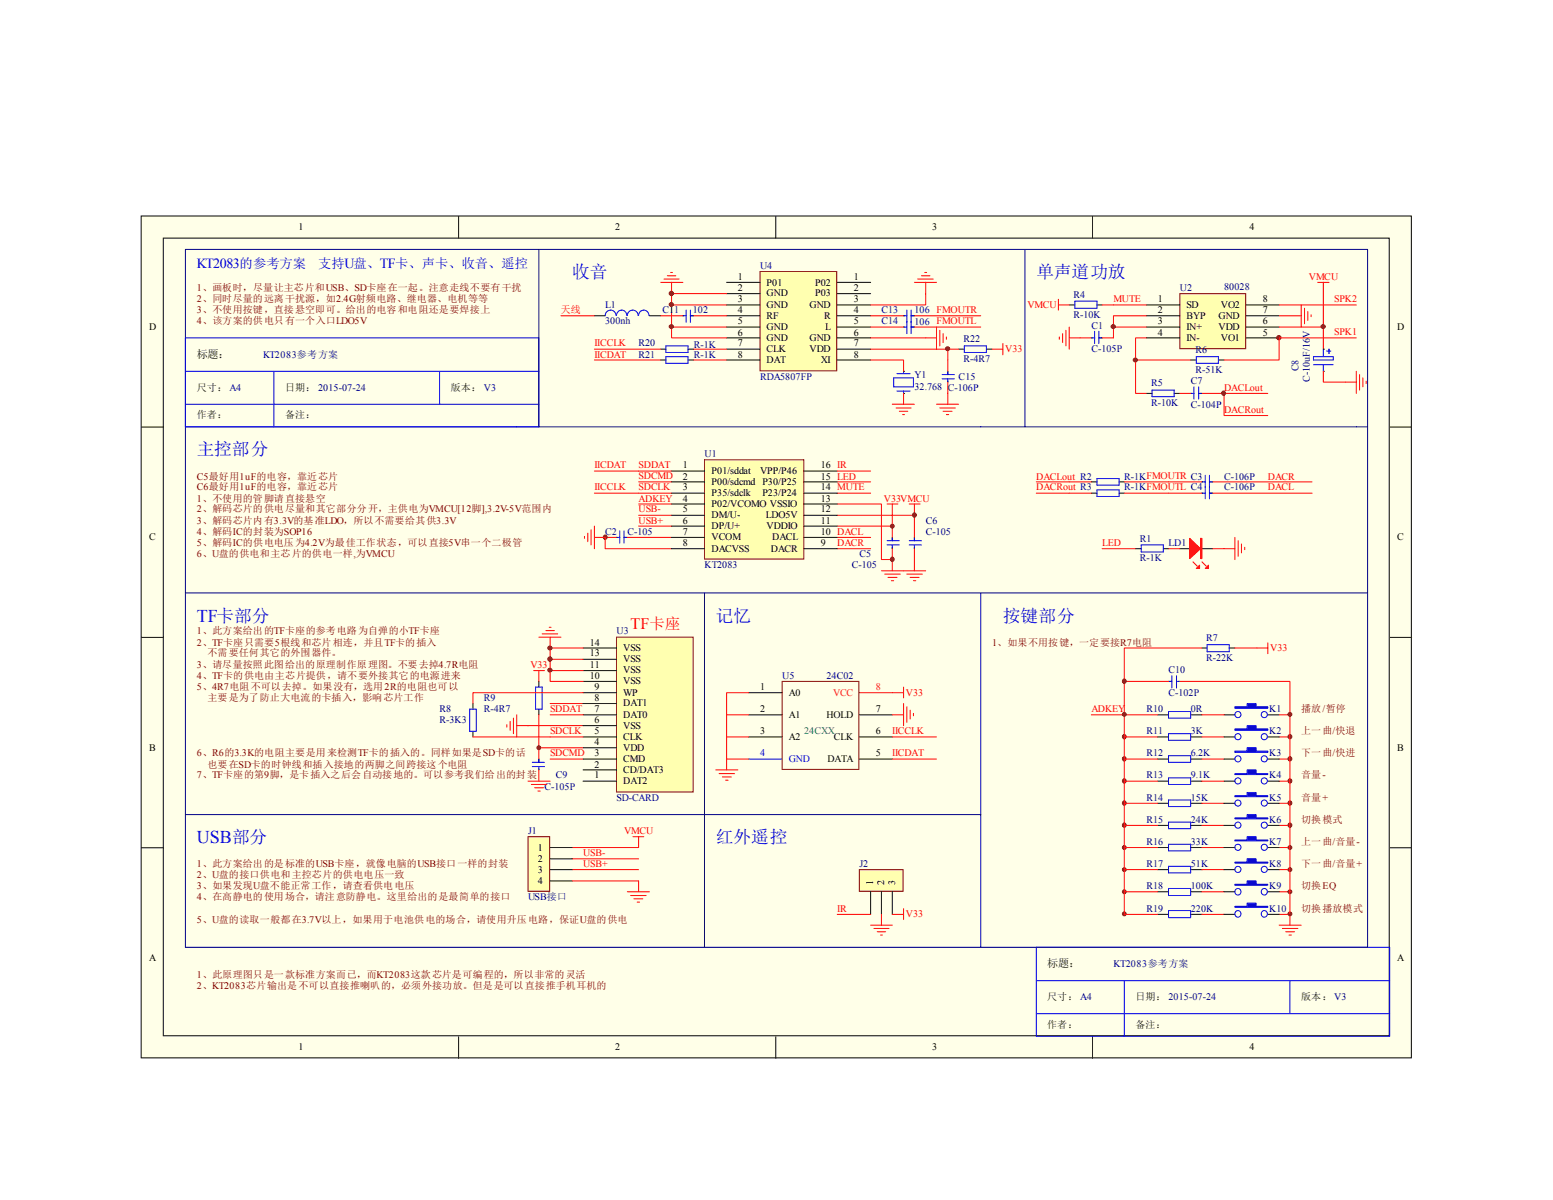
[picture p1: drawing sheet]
<svg xmlns="http://www.w3.org/2000/svg" width="279mm" height="216mm" viewBox="0 0 279 216" stroke-linecap="round" stroke-linejoin="round" font-family="sans-serif">
<path d="M25.4 38.9h228.5v151.4h-228.5z" fill="#ffffe8"/>
<g fill="none" stroke="#000" stroke-width=".18">
<path d="M25.4 38.9h228.5v151.4h-228.5zM82.5 38.9v4M139.6 38.9v4M196.6 38.9v4M29.4 42.8h220.5v143.6h-220.5zM25.4 76.8h4M250.1 76.8h3.9M196.3 86.7h1.1M196.3 88.7h1.1M201.3 86.7h1M201.3 88.7h1M216.2 86.7h.2"/>
<path d="M216.2 88.7h.2M217.6 86.7h.6M217.6 88.7h.6M25.4 114.7h4M250.1 114.7h3.9M25.4 152.5h4M250.1 152.5h3.9M82.5 186.5v4M139.6 186.5v4M196.6 186.5v4"/>
</g>
<g fill="none" stroke="#00f" stroke-width=".18">
<path d="M197.4 86.1h3.9v1.2h-3.9zM197.4 88.1h3.9v1.2h-3.9zM216.2 86.7h.6M216.2 88.7h.6M216.8 85.5v4.2M217.6 85.5v4.2M217.6 86.7h.6M217.6 88.7h.6M186.4 170.4h63.6v16h-63.6zM186.4 176.4h63.6M202.3 176.4v10M232.1 176.4v6"/>
<path d="M186.4 182.4h63.6"/>
</g>
<path d="M186.4 86.7h9.9M186.4 88.7h9.9M202.3 86.7h7.9M202.3 88.7h7.9M218.2 86.7h17.9M218.2 88.7h17.9" fill="none" stroke="#f00" stroke-width=".18"/>
<path d="M212.3 52.9h11.8v9.8h-11.8z" fill="#ffffb0"/>
<path d="M212.3 52.8h11.8v9.9h-11.8z" fill="none" stroke="#800000" stroke-width=".18"/>
<g fill="none" stroke="#000" stroke-width=".18">
<path d="M192.4 54.9h1M197.4 54.9h.9M206.2 54.9h6.1M206.2 56.8h6.1M206.2 58.8h6.1M224.2 54.9h5.9M224.2 56.8h5.9M224.2 58.8h5.9M196.3 60.8h.2M197.7 60.8h.6M206.2 60.8h6.1M206.2 70.8h1.1"/>
<path d="M211.2 70.8h1.1M214.2 70.8h.3M214.2 64.8h1M215.6 70.8h.6M219.2 64.8h1M224.2 60.8h5.9M238.1 62.8h.1M238.1 66.8h.1M216.2 116.6h1M221.1 116.6h1.1M208.3 128.6h1.9M208.3 132.6h1.9"/>
<path d="M208.3 136.6h1.9M210.2 122.6h.6M212 122.6h.3M214.2 128.6h2M214.2 132.6h2M214.2 136.6h2M220.2 128.6h2M220.2 132.6h2M220.2 136.6h2M228.1 128.6h2M228.1 132.6h2M228.1 136.6h2"/>
<path d="M208.3 140.5h1.9M208.3 144.5h1.9M208.3 148.5h1.9M208.3 152.5h1.9M208.3 156.5h1.9M214.2 140.5h2M214.2 144.5h2M214.2 148.5h2M214.2 152.5h2M214.2 156.5h2M220.2 140.5h2M220.2 144.5h2"/>
<path d="M220.2 148.5h2M220.2 152.5h2M220.2 156.5h2M228.1 140.5h2M228.1 144.5h2M228.1 148.5h2M228.1 152.5h2M228.1 156.5h2M208.3 160.4h1.9M208.3 164.5h1.9M214.2 160.4h2M214.2 164.5h2"/>
<path d="M220.2 160.4h2M220.2 164.5h2M228.1 160.4h2M228.1 164.5h2"/>
</g>
<g fill="none" stroke="#f00" stroke-width=".18">
<path d="M190.4 54.9h2M190.4 53.8v2M191.8 59.4v2.8M192.4 58.8v4M198.3 54.9h7.9M200.3 58.8h5.9M206.2 56.8h-5.9v4h-2M230.1 58.8h8M230.1 54.9h13.9M230.1 56.8h4M234.1 54.9v3.9M234.7 55.5v2.8"/>
<path d="M235.3 56v1.7M235.9 56.6v.4M237.1 50.8h2M238.1 50.8v12M190.6 60.6v.4M191.2 60v1.6M192.4 60.8h3.9M204.3 64.8v6h1.9M204.3 64.8h9.9M206.2 60.8h-1.9v4M212.3 70.8h1.9M216.2 70.8h11.9"/>
<path d="M220.2 70.8v4h7.9M238.1 66.8v1.9h5.9M244 60.8h-13.9v4h-9.9M244 66.8v4M244.6 67.4v2.8M245.2 68v1.6M245.8 68.6v.4M210.2 86.7h6M210.2 88.7h6M216.2 116.6h-13.9v47.9h6M222.2 116.6h5.9M228.1 115.7v1.9"/>
<path d="M196.3 128.6h12M202.3 132.6h6M202.3 136.6h6M202.3 122.6h7.9M212.3 122.6h19.8v6M216.2 132.6h4M216.2 136.6h4M216.2 128.6h4M230.1 128.6h2v31.8M230.1 132.6h2M230.1 136.6h2M103 152.5h9.9"/>
<path d="M103 156.5h11.9M103 154.5h11.9M113.9 150.5h1.9M114.9 150.5v2M114.9 158.5v1.9M202.3 140.5h6M202.3 144.5h6M202.3 148.5h6M202.3 152.5h6M202.3 156.5h6M216.2 140.5h4M216.2 144.5h4"/>
<path d="M216.2 148.5h4M216.2 152.5h4M216.2 156.5h4M230.1 140.5h2M230.1 144.5h2M230.1 148.5h2M230.1 152.5h2M230.1 156.5h2M112.9 160.4h3.9M113.5 161.1h2.7M114 161.7h1.7M114.6 162.3h.5"/>
<path d="M202.3 160.4h6M216.2 160.4h4M216.2 164.5h4M230.1 166.5h4M230.1 160.4h2M230.1 164.5h2M230.7 167h2.8M231.3 167.6h1.6M231.9 168.2h.4M232.1 160.4v6.1"/>
</g>
<g fill="none" stroke="#00f" stroke-width=".18">
<path d="M193.4 54.2h4v1.3h-4zM196.9 59.6v2.2M197.7 59.6v2.2M196.3 60.8h.6M197.7 60.8h.6M207.3 70.2h3.9v1.2h-3.9zM214.2 70.8h.6M214.8 69.6v2.2M215.2 64.2h4v1.2h-4zM215.6 69.6v2.2M215.6 70.8h.6M236.3 64.2h3.6v.6h-3.6z"/>
<path d="M236.3 65.6h3.6M238.1 62.8v1.4M238.1 65.6v1.2M238.7 63.2h.7M239.1 62.8v.8M217.2 116h3.9v1.3h-3.9zM210.2 122.6h.6M210.2 128h4v1.2h-4zM210.2 132h4v1.2h-4zM210.2 136h4v1.2h-4zM210.2 140h4v1.1h-4zM210.8 121.6v2.2"/>
<path d="M211.7 121.6v2.2M211.7 122.6h.6M210.2 143.9h4v1.2h-4zM210.2 147.9h4v1.2h-4zM210.2 151.9h4v1.2h-4zM210.2 155.9h4v1.2h-4zM210.2 159.9h4v1.2h-4zM210.2 163.8h4v1.3h-4z"/>
<circle cx="222.7" cy="136.5" r=".55"/>
<circle cx="222.7" cy="128.6" r=".55"/>
<circle cx="222.7" cy="132.5" r=".55"/>
<circle cx="227.5" cy="136.5" r=".55"/>
<circle cx="227.5" cy="132.5" r=".55"/>
<circle cx="227.5" cy="128.6" r=".55"/>
<circle cx="222.7" cy="156.4" r=".55"/>
<circle cx="222.7" cy="140.5" r=".55"/>
<circle cx="222.7" cy="152.4" r=".55"/>
<circle cx="222.7" cy="144.5" r=".55"/>
<circle cx="222.7" cy="148.5" r=".55"/>
<circle cx="227.5" cy="144.5" r=".55"/>
<circle cx="227.5" cy="148.5" r=".55"/>
<circle cx="227.5" cy="156.4" r=".55"/>
<circle cx="227.5" cy="152.4" r=".55"/>
<circle cx="227.5" cy="140.5" r=".55"/>
<circle cx="222.7" cy="164.4" r=".57"/>
<circle cx="222.7" cy="160.4" r=".57"/>
<circle cx="227.4" cy="160.4" r=".57"/>
<circle cx="227.4" cy="164.4" r=".57"/>
</g>
<g fill="#800000" stroke="#800000" stroke-width=".18">
<circle cx="230.1" cy="60.7" r=".38"/>
<circle cx="220.1" cy="70.7" r=".36"/>
<circle cx="202.2" cy="132.5" r=".36"/>
<circle cx="202.2" cy="136.5" r=".36"/>
<circle cx="202.2" cy="140.5" r=".36"/>
<circle cx="202.2" cy="144.5" r=".36"/>
<circle cx="202.2" cy="148.5" r=".36"/>
<circle cx="202.3" cy="152.5" r=".34"/>
<circle cx="202.3" cy="156.5" r=".34"/>
<circle cx="202.3" cy="160.4" r=".34"/>
<circle cx="232" cy="132.5" r=".36"/>
<circle cx="232" cy="136.5" r=".36"/>
<circle cx="232" cy="140.5" r=".36"/>
<circle cx="232" cy="144.5" r=".36"/>
<circle cx="232" cy="148.5" r=".36"/>
<circle cx="232.1" cy="152.5" r=".34"/>
<circle cx="232.1" cy="156.5" r=".34"/>
<circle cx="232.1" cy="160.4" r=".34"/>
<circle cx="202.3" cy="164.4" r=".34"/>
<circle cx="232.1" cy="164.4" r=".34"/>
</g>
<g fill="#00f" stroke="#00f" stroke-width=".18">
<path d="M222.2 127.2h2.2v-.6h1.6v.6h2.1v.2h-5.9z" fill-rule="evenodd"/>
<path d="M222.2 131.1h2.2v-.5h1.6v.5h2.1v.3h-5.9z" fill-rule="evenodd"/>
<path d="M222.2 135.1h2.2v-.6h1.6v.6h2.1v.3h-5.9z" fill-rule="evenodd"/>
<path d="M222.2 139.2h2.2v-.7h1.6v.7h2.1v.2h-5.9z" fill-rule="evenodd"/>
<path d="M222.2 143.2h2.2v-.6h1.6v.6h2.1v.1h-5.9z" fill-rule="evenodd"/>
<path d="M222.2 147.2h2.2v-.6h1.6v.6h2.1v.1h-5.9z" fill-rule="evenodd"/>
<path d="M222.2 151.1h2.2v-.6h1.6v.6h2.1v.2h-5.9z" fill-rule="evenodd"/>
<path d="M222.2 155.1h2.2v-.6h1.6v.6h2.1v.2h-5.9z" fill-rule="evenodd"/>
<path d="M222.2 159.1h2.2v-.6h1.6v.6h2.1v.2h-5.9z" fill-rule="evenodd"/>
<path d="M222.2 163.1h2.2v-.6h1.6v.6h2.1v.1h-5.9z" fill-rule="evenodd"/>
</g>
<path d="M95.1 150.6h3.8v9.8h-3.8z" fill="#ffffb0"/>
<path d="M95 150.5h3.9v9.9h-3.9z" fill="none" stroke="#800000" stroke-width=".18"/>
<path d="M96.9 122.6v1M96.9 127.6v1M99 152.5h4M99 154.5h4M99 156.5h4M99 158.5h4" fill="none" stroke="#000" stroke-width=".18"/>
<g fill="none" stroke="#f00" stroke-width=".18">
<path d="M91.2 130.4v.4M91.8 129.8v1.6M92.4 129.2v2.8M93 130.6h2M93 128.6v4M96 120.6h2M96.9 120.6v2M96.9 134.5h8M99 136.6h5.9M99 130.6h5.9M99 126.6h5.9M103 158.5h11.9"/>
<path d="M112.9 152.5h2"/>
</g>
<path d="M96.4 123.6h1.1v4h-1.1z" fill="none" stroke="#00f" stroke-width=".18"/>
<path d="M111 114.7h13.7v27.8h-13.7z" fill="#ffffb0"/>
<path d="M110.9 114.6h13.8v27.9h-13.8z" fill="none" stroke="#800000" stroke-width=".18"/>
<g fill="none" stroke="#000" stroke-width=".18">
<path d="M110.9 96.7h.2M112.3 96.7h.6M160.5 96.7v.6M160.5 98.5v.2M164.5 96.7v.6M164.5 98.5v.2M104.9 118.6h6M104.9 116.6h6M85.1 126.6v1M85.1 131.6v1M96.9 136.6v.6M96.9 138.3v.2"/>
<path d="M104.9 138.5h6M104.9 136.6h6M104.9 134.5h6M104.9 132.6h6M104.9 130.6h6M104.9 128.6h6M104.9 126.6h6M104.9 124.6h6M104.9 122.6h6M104.9 120.6h6M104.9 140.5h6"/>
</g>
<g fill="none" stroke="#f00" stroke-width=".18">
<path d="M105.2 96.5v.4M105.7 95.9v1.6M106.3 95.3v2.7M106.9 96.7h4M106.9 94.7v4M108.9 96.7v2h11.9M112.9 96.7h7.9M114.9 90.7h5.9M114.9 84.8h5.9M114.9 86.7h5.9M114.9 88.7h5.9M114.9 92.7h5.9"/>
<path d="M114.9 94.7h5.9M150.6 90.7h8v10h1.9M150.6 98.7h6M150.6 96.7h6M150.6 86.7h6M150.6 88.7h6M150.6 92.7h13.9M150.6 94.7h9.9M159.6 90.7h1.9M160.5 90.7v6M160.5 98.7v4M163.6 90.7h1.9"/>
<path d="M164.5 90.7v6M164.5 98.7v4M198.3 98.7h6M96.9 114.6h4M97.5 114h2.8M98.2 113.5h1.5M98.8 112.9h.3M99 114.6v2M99 118.6h5.9M104.9 116.6h-5.9v6h5.9M158.6 102.7h7.9M159.2 103.3h2.8"/>
<path d="M159.8 103.9h1.6M160.4 104.5h.4M163.2 103.3h2.7M163.7 103.9h1.7M164.3 104.5h.5M85.1 132.6h19.8M95 130.6h4M96.9 128.6v8M96.9 138.5v2M99 120.6h5.9M99 128.6h5.9M104.9 124.6h-19.8v2"/>
<path d="M95 140.5h4M95.6 141.1h2.8M96.2 141.7h1.6M96.8 142.3h.4"/>
</g>
<g fill="#800000" stroke="#800000" stroke-width=".18">
<circle cx="99" cy="120.6" r=".36"/>
<circle cx="98.9" cy="118.6" r=".38"/>
<circle cx="99" cy="116.6" r=".36"/>
<circle cx="96.9" cy="134.5" r=".34"/>
<circle cx="108.9" cy="96.6" r=".36"/>
<circle cx="164.5" cy="92.7" r=".36"/>
<circle cx="160.5" cy="94.7" r=".34"/>
<circle cx="160.5" cy="100.6" r=".36"/>
</g>
<g fill="none" stroke="#00f" stroke-width=".18">
<path d="M110.9 96.7h.6M111.5 95.5v2.2M112.3 95.5v2.2M112.3 96.7h.6M159.6 98h2.2M159.6 97.3h2.2M160.5 96.7v.6M160.5 98v.7M163.6 98h2.2M163.6 97.3h2.2M164.5 96.7v.6M164.5 98v.7"/>
<path d="M84.5 127.6h1.2v4h-1.2zM95.8 137.9h2.2M95.8 137.2h2.2M96.9 136.6v.6M96.9 137.9v.6"/>
</g>
<path d="M33.4 44.9h212.6v125.5h-212.6zM176.4 76.8h67.6M33.4 106.7h212.6M33.4 146.6h143" fill="none" stroke="#000080" stroke-width=".18"/>
<path d="M126.8 82.8h17.8v17.8h-17.8z" fill="#ffffb0"/>
<path d="M126.7 82.7h17.9v17.9h-17.9z" fill="none" stroke="#800000" stroke-width=".18"/>
<g fill="none" stroke="#000" stroke-width=".18">
<path d="M120.8 84.8h5.9M120.8 86.7h5.9M120.8 88.7h5.9M120.8 90.7h5.9M120.8 92.7h5.9M120.8 94.7h5.9M120.8 96.7h5.9M120.8 98.7h5.9M144.7 84.8h5.9M144.7 86.7h5.9M144.7 88.7h5.9M144.7 90.7h5.9"/>
<path d="M144.7 92.7h5.9M144.7 94.7h5.9M144.7 96.7h5.9M144.7 98.7h5.9M204.3 98.7h1M209.3 98.7h.9M212.3 98.7h1.9M216.2 98.7h2"/>
</g>
<path d="M205.3 98h4v1.3h-4z" fill="none" stroke="#00f" stroke-width=".18"/>
<path d="M150.6 84.8h6M210.2 98.7h2.1M218.2 98.7h4M222.2 96.7v4M222.8 97.3v2.8M223.4 97.9v1.6M223.9 98.5v.4M214.6 101.1l.8 .8M216.2 101.1l.8 .8" fill="none" stroke="#f00" stroke-width=".18"/>
<g fill="#f00" stroke="#f00" stroke-width=".18">
<path d="M214 96.9l2 1.8-2 1.8z"/>
<path d="M217.4 101.7v.6h-.6z"/>
<path d="M215.8 101.7v.6h-.6z"/>
<path d="M216 96.9h.2v3.6h-.2z" fill-rule="evenodd"/>
</g>
<path d="M126.7 146.6v23.8" fill="none" stroke="#000080" stroke-width=".18"/>
<path d="M154.7 156.5h7.8v3.9h-7.8z" fill="#ffffb0"/>
<path d="M140.7 122.6h13.8v15.8h-13.8zM154.6 156.5h7.9v3.9h-7.9z" fill="none" stroke="#800000" stroke-width=".18"/>
<path d="M134.7 124.6h6M134.7 128.6h6M134.7 132.6h6M154.6 128.6h5.9M154.6 132.6h5.9M154.6 136.6h5.9M156.6 160.4v4.1M158.6 160.4v4.1M160.5 160.4v4.1" fill="none" stroke="#000" stroke-width=".18"/>
<g fill="none" stroke="#f00" stroke-width=".18">
<path d="M106.9 84.8h8M106.9 88.7h8M128.8 138.5h4M129.4 139.2h2.8M130 139.8h1.6M130.7 132.6h4M130.7 128.6h4M130.7 136.6v1.9M134.7 124.6h-4v12h4M160.5 132.6h8M160.5 128.6h2.1M160.5 124.6h2.1"/>
<path d="M160.5 136.6h8M162.6 123.6v2M162.6 126.6v4M163.2 127.2v2.8M163.7 127.8v1.6M164.3 128.4v.4M130.6 140.4h.4M150.6 164.5h6M156.6 166.5h3.9M157.2 167h2.7M157.8 167.6h1.5M158.4 168.2h.3"/>
<path d="M158.6 164.5v2M160.5 164.5h2.1M162.6 163.5v1.9"/>
</g>
<path d="M33.4 76.8h143M244 76.8h2M126.7 106.7v39.9" fill="none" stroke="#000080" stroke-width=".18"/>
<path d="M134.7 136.6h6" fill="none" stroke="#00f" stroke-width=".18"/>
<path d="M154.6 124.6h5.9" fill="none" stroke="#ee0e22" stroke-width=".18"/>
<path d="M136.8 48.9h13.7v17.8h-13.7z" fill="#ffffb0"/>
<path d="M136.7 48.9h13.8v17.8h-13.8z" fill="none" stroke="#800000" stroke-width=".18"/>
<g fill="none" stroke="#000" stroke-width=".18">
<path d="M106.9 56.8h2M116.8 56.8h2.1M122.9 56.8h.1M124.2 56.8h.6M130.7 50.8h6M130.7 52.8h6M130.7 54.9h6M130.7 56.8h6M130.7 58.8h6M150.6 50.8h6M150.6 52.8h6M150.6 54.9h6"/>
<path d="M150.6 56.8h6M150.6 58.8h6M162.6 56.8h.1M162.6 58.8h.1M163.9 56.8h.6M163.9 58.8h.6M118.9 62.8h.9M118.9 64.8h.9M123.8 62.8h1M123.8 64.8h1M130.7 60.8h6M130.7 62.8h6"/>
<path d="M130.7 64.8h6M150.6 60.8h6M150.6 62.8h6M150.6 64.8h6M162.6 70.8h.1M162.6 66.8h.1M170.5 66.8v.6M170.5 68.6v.1M172.5 62.8h1M177.5 62.8h1"/>
</g>
<g fill="none" stroke="#00f" stroke-width=".18">
<path d="M108.9 56.8a.97 .97 0 0 1 1-1 .97 .97 0 0 1 .9 1M110.9 56.8a.93 .93 0 0 1 .9-1 .93 .93 0 0 1 1 1M112.9 56.8a.97 .97 0 0 1 .9-1 .97 .97 0 0 1 1 1M114.9 56.8a.93 .93 0 0 1 .9-1 .93 .93 0 0 1 1 1M122.9 56.8h.5M123.4 55.8v2.2M124.2 56.8h.6M124.2 55.8v2.2M162.6 58.8h.6M162.6 56.8h.6M163.2 55.8v4.2M163.9 55.8v4.2"/>
<path d="M163.9 58.8h.6M163.9 56.8h.6M33.4 60.8h63.5v16h-63.5zM33.4 66.8h63.5M33.4 72.7h63.5M49.3 66.8v10M79.1 66.8v5.9M119.8 62.2h4v1.2h-4zM119.8 64.2h4v1.2h-4zM160.8 68h3.5v1.6h-3.5zM161.4 67.2h2.3M161.4 70.4h2.3"/>
<path d="M162.6 66.8v.4M162.6 70.4v.4M169.5 68.2h2.2M169.5 67.4h2.2M170.5 66.8v.6M170.5 68.2v.5M173.5 62.2h4v1.2h-4z"/>
</g>
<g fill="none" stroke="#f00" stroke-width=".18">
<path d="M100.9 56.8h6M118.9 56.8h4M118.9 50.8h4M119.5 50.2h2.7M120.1 49.6h1.5M120.6 49h.4M120.8 52.8v2.1h9.9M120.8 54.9v3.9h9.9M120.8 58.8v2h9.9M120.8 52.8h9.9M120.8 50.8v2M124.8 56.8h5.9"/>
<path d="M156.6 56.8h6M156.6 58.8h6M164.5 56.8h11.9M164.5 58.8h11.9M164.5 50.8h4M165.1 50.2h2.8M165.8 49.6h1.5M166.4 49h.3M166.5 50.8v4.1h-9.9M168.5 58.8v4M169.1 59.4v2.8M106.9 62.8h12"/>
<path d="M106.9 64.8h12M124.8 62.8h5.9M124.8 64.8h5.9M156.6 64.8h6v2M156.6 62.8h15.9M156.6 60.8h11.9M160.5 72.7h4M161.2 73.4h2.7M161.8 74h1.5M162.4 74.6h.3M162.6 70.8v1.9M168.5 72.7h4"/>
<path d="M169.1 73.4h2.8M169.7 74h1.6M169.7 60v1.6M170.3 74.6h.4M170.3 60.6v.4M170.5 62.8v4M170.5 68.7v4M178.5 62.8h1.9M180.4 61.8v2"/>
</g>
<g fill="#800000" stroke="#800000" stroke-width=".18">
<circle cx="170.5" cy="62.7" r=".36"/>
<circle cx="120.8" cy="52.8" r=".38"/>
<circle cx="120.8" cy="54.8" r=".36"/>
<circle cx="120.8" cy="58.8" r=".36"/>
<circle cx="200.3" cy="58.8" r=".36"/>
<circle cx="238.1" cy="58.8" r=".36"/>
<circle cx="204.3" cy="64.8" r=".36"/>
<circle cx="202.3" cy="128.5" r=".34"/>
<circle cx="232.1" cy="128.5" r=".34"/>
<circle cx="202.2" cy="122.6" r=".36"/>
</g>
<path d="M96.9 44.9v31.9M184.4 44.9v31.9M176.4 106.7v63.7" fill="none" stroke="#000080" stroke-width=".18"/>
<g font-size="3.2" fill="#00f">
<text x="103" y="50">收音</text>
<text x="186.4" y="50">单声道功放</text>
<text x="35.4" y="82">主控部分</text>
<text x="35.4" y="111.8">TF卡部分</text>
<text x="128.8" y="111.8">记忆</text>
<text x="180.4" y="111.8">按键部分</text>
<text x="35.4" y="151.7">USB部分</text>
<text x="128.8" y="151.7">红外遥控</text>
</g>
<text font-size="2.9" fill="#f00" x="113.5" y="113.1">TF卡座</text>
<text font-size="2.5" fill="#00f" x="35.4" y="48.3">KT2083的参考方案</text>
<text font-size="2.4" fill="#00f" x="57.2" y="48.3">支持U盘、TF卡、声卡、收音、遥控</text>
<g font-size="2" fill="#110f0a">
<text x="35.4" y="64.3">标题：</text>
<text x="188.4" y="174">标题：</text>
</g>
<g font-size="1.8">
<text x="53.7" y="41.4">1</text>
<text x="110.7" y="41.4">2</text>
<text x="167.7" y="41.4">3</text>
<text x="224.8" y="41.4">4</text>
<text x="132.8" y="50.4">1</text>
<text x="132.8" y="52.3">2</text>
<text x="137.9" y="51.4">P01</text>
<text x="137.9" y="53.3">GND</text>
<text x="146.6" y="51.4">P02</text>
<text x="146.6" y="53.3">P03</text>
<text x="153.6" y="50.4">1</text>
<text x="153.6" y="52.3">2</text>
<text x="26.8" y="59.3">D</text>
<text x="132.8" y="54.4">3</text>
<text x="132.8" y="56.4">4</text>
<text x="132.8" y="58.3">5</text>
<text x="137.9" y="55.4">GND</text>
<text x="137.9" y="57.3">RF</text>
<text x="137.9" y="59.3">GND</text>
<text x="145.6" y="55.4">GND</text>
<text x="148.3" y="57.3">R</text>
<text x="148.4" y="59.3">L</text>
<text x="153.6" y="54.4">3</text>
<text x="153.6" y="56.4">4</text>
<text x="153.6" y="58.3">5</text>
<text x="208.3" y="54.4">1</text>
<text x="208.3" y="56.4">2</text>
<text x="208.3" y="58.3">3</text>
<text x="213.5" y="55.4">SD</text>
<text x="213.5" y="57.3">BYP</text>
<text x="213.5" y="59.3">IN+</text>
<text x="219.2" y="59.3">VDD</text>
<text x="219.2" y="57.3">GND</text>
<text x="219.6" y="55.4">VO2</text>
<text x="227.2" y="58.3">6</text>
<text x="227.2" y="56.4">7</text>
<text x="227.2" y="54.4">8</text>
<text x="251.4" y="59.3">D</text>
<text x="132.8" y="60.4">6</text>
<text x="132.8" y="62.3">7</text>
<text x="132.8" y="64.3">8</text>
<text x="137.9" y="61.3">GND</text>
<text x="137.9" y="63.3">CLK</text>
<text x="137.9" y="65.4">DAT</text>
<text x="145.6" y="61.3">GND</text>
<text x="145.6" y="63.3">VDD</text>
<text x="147.7" y="65.4">XI</text>
<text x="153.6" y="64.3">8</text>
<text x="153.6" y="60.4">6</text>
<text x="153.6" y="62.3">7</text>
<text x="208.3" y="60.4">4</text>
<text x="213.5" y="61.3">IN-</text>
<text x="219.6" y="61.3">VO1</text>
<text x="227.2" y="60.4">5</text>
<text x="122.9" y="84.2">1</text>
<text x="122.9" y="86.3">2</text>
<text x="122.9" y="88.2">3</text>
<text x="128" y="85.3">P01/sddat</text>
<text x="128" y="87.3">P00/sdcmd P30/P25</text>
<text x="128" y="89.2">P35/sdclk</text>
<text x="136.7" y="85.3">VPP/P46</text>
<text x="137.2" y="89.2">P23/P24</text>
<text x="147.7" y="88.2">14 MUTE</text>
<text x="147.7" y="86.3">15 LED</text>
<text x="147.7" y="84.2">16 IR</text>
<text x="122.9" y="90.3">4</text>
<text x="122.9" y="92.2">5</text>
<text x="122.9" y="94.2">6</text>
<text x="128" y="91.3">P02/VCOMO VSSIO</text>
<text x="128" y="93.2">DM/U-</text>
<text x="128" y="95.2">DP/U+</text>
<text x="137.8" y="93.2">LDO5V</text>
<text x="137.9" y="95.2">VDDIO</text>
<text x="147.7" y="92.2">12</text>
<text x="147.7" y="94.2">11</text>
<text x="147.7" y="90.3">13</text>
<text x="26.8" y="97.2">C</text>
<text x="122.9" y="96.2">7</text>
<text x="122.9" y="98.2">8</text>
<text x="128" y="97.2">VCOM</text>
<text x="128" y="99.2">DACVSS</text>
<text x="138.7" y="99.2">DACR</text>
<text x="138.9" y="97.2">DACL</text>
<text x="147.7" y="98.2">9</text>
<text x="147.7" y="96.2">10 DACL</text>
<text x="251.4" y="97.2">C</text>
<text x="106.1" y="118.1">13</text>
<text x="106.1" y="116.2">14</text>
<text x="112.1" y="119.1">VSS</text>
<text x="112.1" y="117.2">VSS</text>
<text x="106.1" y="122.2">10</text>
<text x="106.1" y="120.1">11</text>
<text x="106.9" y="124.1">9</text>
<text x="112.1" y="125.1">WP</text>
<text x="112.1" y="123.1">VSS</text>
<text x="112.1" y="121.2">VSS</text>
<text x="136.7" y="124.1">1</text>
<text x="141.9" y="125.1">A0</text>
<text x="106.9" y="130.1">6</text>
<text x="106.9" y="128.1">7</text>
<text x="106.9" y="126.2">8</text>
<text x="112.1" y="131.1">VSS</text>
<text x="112.1" y="129.1">DAT0</text>
<text x="112.1" y="127.1">DAT1</text>
<text x="136.7" y="128.1">2</text>
<text x="141.9" y="129.1">A1</text>
<text x="148.7" y="129.1">HOLD</text>
<text x="157.6" y="128.1">7</text>
<text x="26.8" y="135.1">B</text>
<text x="106.9" y="136.1">3</text>
<text x="106.9" y="134.1">4</text>
<text x="106.9" y="132.1">5</text>
<text x="112.1" y="137.1">CMD</text>
<text x="112.1" y="135.1">VDD</text>
<text x="112.1" y="133.1">CLK</text>
<text x="136.7" y="132.1">3</text>
<text x="141.9" y="133.1">A2</text>
<text x="148.8" y="137.1">DATA</text>
<text x="150" y="133.1">CLK</text>
<text x="157.6" y="136.1">5</text>
<text x="157.6" y="132.1">6</text>
<text x="251.4" y="135.1">B</text>
<text x="106.9" y="140">1</text>
<text x="106.9" y="138.1">2</text>
<text x="112.1" y="141.1">DAT2</text>
<text x="112.1" y="139.1">CD/DAT3</text>
<text x="96.8" y="153.1">1</text>
<text x="96.8" y="155">2</text>
<text x="96.8" y="157.1">3</text>
<text x="96.8" y="159">4</text>
<text x="157.1" y="159.3" transform="rotate(-90 157.1 159.3)">1</text>
<text x="159.1" y="159.3" transform="rotate(-90 159.1 159.3)">2</text>
<text x="161" y="159.3" transform="rotate(-90 161 159.3)">3</text>
<text x="26.8" y="173">A</text>
<text x="251.4" y="173">A</text>
<text x="53.7" y="188.9">1</text>
<text x="110.7" y="188.9">2</text>
<text x="167.7" y="188.9">3</text>
<text x="224.8" y="188.9">4</text>
</g>
<g font-size="1.8" fill="#800000">
<text x="35.4" y="52.3">1、画板时，尽量让主芯片和USB、SD卡座在一起。注意走线不要有干扰</text>
<text x="35.4" y="54.3">2、同时尽量的远离干扰源，如2.4G射频电路、继电器、电机等等</text>
<text x="35.4" y="56.4">3、不使用按键，直接悬空即可。给出的电容和电阻还是要焊接上</text>
<text x="35.4" y="58.3">4、该方案的供电只有一个入口LDO5V</text>
<text x="35.4" y="86.3">C5最好用1uF的电容，靠近芯片</text>
<text x="35.4" y="88.2">C6最好用1uF的电容，靠近芯片</text>
<text x="35.4" y="90.2">1、不使用的管脚请直接悬空</text>
<text x="35.4" y="92.2">2、解码芯片的供电尽量和其它部分分开，主供电为VMCU[12脚],3.2V-5V范围内</text>
<text x="35.4" y="94.2">3、解码芯片内有3.3V的基准LDO，所以不需要给其供3.3V</text>
<text x="35.4" y="96.2">4、解码IC的封装为SOP16</text>
<text x="35.4" y="98.2">5、解码IC的供电电压为4.2V为最佳工作状态，可以直接5V串一个二极管</text>
<text x="35.4" y="100.2">6、U盘的供电和主芯片的供电一样,为VMCU</text>
<text x="35.4" y="114.1">1、此方案给出的TF卡座的参考电路为自弹的小TF卡座</text>
<text x="35.4" y="116.2">2、TF卡座只需要5根线和芯片相连，并且TF卡的插入</text>
<text x="37.3" y="118.1">不需要任何其它的外围器件。</text>
<text x="178.5" y="116.2">1、如果不用按键，一定要接R7电阻</text>
<text x="35.4" y="120.1">3、请尽量按照此图给出的原理制作原理图。不要去掉4.7R电阻</text>
<text x="35.4" y="122.2">4、TF卡的供电由主芯片提供，请不要外接其它的电源进来</text>
<text x="35.4" y="124.1">5、4R7电阻不可以去掉。如果没有，选用2R的电阻也可以</text>
<text x="37.3" y="126.2">主要是为了防止大电流的卡插入，影响芯片工作</text>
<text x="234.1" y="128.1">播放/暂停</text>
<text x="35.4" y="136.1">6、R6的3.3K的电阻主要是用来检测TF卡的插入的。同样如果是SD卡的话</text>
<text x="234.1" y="136.1">下一曲/快进</text>
<text x="234.1" y="132.1">上一曲/快退</text>
<text x="35.4" y="140">7、TF卡座的第9脚，是卡插入之后会自动接地的。可以参考我们给出的封装</text>
<text x="37.3" y="138.1">也要在SD卡的时钟线和插入接地的两脚之间跨接这个电阻</text>
<text x="234.1" y="140">音量-</text>
<text x="234.1" y="144.1">音量+</text>
<text x="234.1" y="148.1">切换模式</text>
<text x="234.1" y="152.1">上一曲/音量-</text>
<text x="35.4" y="156">1、此方案给出的是标准的USB卡座，就像电脑的USB接口一样的封装</text>
<text x="35.4" y="158">2、U盘的接口供电和主控芯片的供电电压一致</text>
<text x="35.4" y="160">3、如果发现U盘不能正常工作，请查看供电电压</text>
<text x="35.4" y="162">4、在高静电的使用场合，请注意防静电。这里给出的是最简单的接口</text>
<text x="234.1" y="156">下一曲/音量+</text>
<text x="234.1" y="160">切换EQ</text>
<text x="35.4" y="166">5、U盘的读取一般都在3.7V以上，如果用于电池供电的场合，请使用升压电路，保证U盘的供电</text>
<text x="234.1" y="164">切换播放模式</text>
<text x="35.4" y="175.9">1、此原理图只是一款标准方案而已，而KT2083这款芯片是可编程的，所以非常的灵活</text>
<text x="35.4" y="178">2、KT2083芯片输出是不可以直接推喇叭的，必须外接功放。但是是可以直接推手机耳机的</text>
</g>
<g font-size="1.8" fill="#000080">
<text x="136.7" y="48.3">U4</text>
<text x="193.1" y="53.6">R4</text>
<text x="212.3" y="52.3">U2</text>
<text x="220.2" y="52.1">80028</text>
<text x="108.9" y="55.4">L1</text>
<text x="108.9" y="58.3">300nh</text>
<text x="119.2" y="56.4">C11</text>
<text x="124.6" y="56.4">102</text>
<text x="158.6" y="58.3">C14</text>
<text x="158.6" y="56.4">C13</text>
<text x="164.5" y="58.5">106 FMOUTL</text>
<text x="164.5" y="56.4">106 FMOUTR</text>
<text x="193.1" y="57.1">R-10K</text>
<text x="196.3" y="59.2">C1</text>
<text x="47.3" y="64.3">KT2083参考方案</text>
<text x="114.9" y="62.3">R20</text>
<text x="114.9" y="64.3">R21</text>
<text x="124.8" y="64.3">R-1K</text>
<text x="124.8" y="62.6">R-1K</text>
<text x="173.3" y="61.5">R22</text>
<text x="173.3" y="65.1">R-4R7</text>
<text x="196.3" y="63.3">C-105P</text>
<text x="215.1" y="63.5">R6</text>
<text x="136.7" y="68.3">RDA5807FP</text>
<text x="164.5" y="68.1">Y1</text>
<text x="164.5" y="70.1">32.768</text>
<text x="170.5" y="70.3">C-106P</text>
<text x="172.5" y="68.3">C15</text>
<text x="207.1" y="69.5">R5</text>
<text x="214.2" y="69.1">C7</text>
<text x="215.1" y="67.1">R-51K</text>
<text x="233.6" y="66.8" transform="rotate(-90 233.6 66.8)">C8</text>
<text x="235.6" y="68.7" transform="rotate(-90 235.6 68.7)">C-10uF/16V</text>
<text x="207.1" y="73.1">R-10K</text>
<text x="214.2" y="73.3">C-104P</text>
<text x="126.8" y="82.3">U1</text>
<text x="202.3" y="86.4">R-1KFMOUTR C3</text>
<text x="202.3" y="88.2">R-1KFMOUTL C4</text>
<text x="220.2" y="86.3">C-106P</text>
<text x="220.2" y="88.2">C-106P</text>
<text x="166.5" y="94.2">C6</text>
<text x="108.9" y="96.2">C2</text>
<text x="112.9" y="96.2">C-105</text>
<text x="154.6" y="100.2">C5</text>
<text x="166.5" y="96.2">C-105</text>
<text x="205.1" y="97.4">R1</text>
<text x="205.1" y="101">R-1K</text>
<text x="210.2" y="98.2">LD1</text>
<text x="126.8" y="102.2">KT2083</text>
<text x="153.3" y="102.2">C-105</text>
<text x="110.9" y="114.1">U3</text>
<text x="217" y="115.4">R7</text>
<text x="217" y="119">R-22K</text>
<text x="140.7" y="122.2">U5</text>
<text x="148.7" y="122.2">24C02</text>
<text x="210.2" y="121.2">C10</text>
<text x="210.2" y="125.3">C-102P</text>
<text x="79.1" y="128.1">R8</text>
<text x="79.1" y="130.1">R-3K3</text>
<text x="87" y="126.1">R9</text>
<text x="87" y="128.1">R-4R7</text>
<text x="206.3" y="128.1">R10</text>
<text x="214.2" y="128.1">0R</text>
<text x="228.4" y="128.1">K1</text>
<text x="206.3" y="132.1">R11</text>
<text x="206.3" y="136.1">R12</text>
<text x="214.2" y="132.1">3K</text>
<text x="214.2" y="136.1">6.2K</text>
<text x="228.4" y="132.1">K2</text>
<text x="228.4" y="136.1">K3</text>
<text x="98" y="142.1">C-105P</text>
<text x="100" y="140">C9</text>
<text x="206.3" y="140">R13</text>
<text x="214.2" y="140">9.1K</text>
<text x="228.4" y="140">K4</text>
<text x="110.9" y="144.1">SD-CARD</text>
<text x="206.3" y="144.1">R14</text>
<text x="206.3" y="148.1">R15</text>
<text x="214.2" y="144.1">15K</text>
<text x="214.2" y="148.1">24K</text>
<text x="228.4" y="144.1">K5</text>
<text x="228.4" y="148.1">K6</text>
<text x="95" y="150">J1</text>
<text x="206.3" y="152.1">R16</text>
<text x="214.2" y="152.1">33K</text>
<text x="228.4" y="152.1">K7</text>
<text x="95" y="162">USB接口</text>
<text x="154.6" y="156">J2</text>
<text x="206.3" y="156">R17</text>
<text x="206.3" y="160">R18</text>
<text x="214.2" y="156">51K</text>
<text x="214.2" y="160">100K</text>
<text x="228.4" y="156">K8</text>
<text x="228.4" y="160">K9</text>
<text x="206.3" y="164">R19</text>
<text x="214.2" y="164">220K</text>
<text x="228.4" y="164">K10</text>
<text x="200.3" y="174">KT2083参考方案</text>
</g>
<g font-size="1.8" fill="#f00">
<text x="235.5" y="50.4">VMCU</text>
<text x="100.9" y="56.4">天线</text>
<text x="184.8" y="55.4">VMCU</text>
<text x="200.3" y="54.3">MUTE</text>
<text x="240" y="54.3">SPK2</text>
<text x="106.9" y="62.3">IICCLK</text>
<text x="106.9" y="64.3">IICDAT</text>
<text x="180.9" y="63.3">V33</text>
<text x="240" y="60.4">SPK1</text>
<text x="220.2" y="70.3">DACLout</text>
<text x="220.2" y="74.2">DACRout</text>
<text x="106.9" y="88.2">IICCLK</text>
<text x="106.9" y="84.2">IICDAT</text>
<text x="114.9" y="88.2">SDCLK</text>
<text x="114.9" y="86.3">SDCMD</text>
<text x="114.9" y="84.2">SDDAT</text>
<text x="186.4" y="86.3">DACLout R2</text>
<text x="186.4" y="88.2">DACRout R3</text>
<text x="228.1" y="86.3">DACR</text>
<text x="228.1" y="88.2">DACL</text>
<text x="114.9" y="94.2">USB+</text>
<text x="114.9" y="92.2">USB-</text>
<text x="114.9" y="90.2">ADKEY</text>
<text x="159" y="90.2">V33VMCU</text>
<text x="150.6" y="98.2">DACR</text>
<text x="198.3" y="98.2">LED</text>
<text x="228.5" y="117.2">V33</text>
<text x="95.4" y="120.1">V33</text>
<text x="163" y="125.1">V33</text>
<text x="99" y="128.1">SDDAT</text>
<text x="196.3" y="128.1">ADKEY</text>
<text x="99" y="132.1">SDCLK</text>
<text x="99" y="136.1">SDCMD</text>
<text x="160.5" y="132.1">IICCLK</text>
<text x="160.5" y="136.1">IICDAT</text>
<text x="104.9" y="154">USB-</text>
<text x="112.3" y="150">VMCU</text>
<text x="104.9" y="156">USB+</text>
<text x="150.6" y="164">IR</text>
<text x="163" y="165">V33</text>
</g>
<g font-size="1.8" fill="#110f0a">
<text x="35.4" y="70.3">尺寸： A4</text>
<text x="51.3" y="70.3">日期： 2015-07-24</text>
<text x="81.1" y="70.3">版本： V3</text>
<text x="35.4" y="75.3">作者：</text>
<text x="51.3" y="75.3">备注：</text>
<text x="188.4" y="179.9">尺寸： A4</text>
<text x="204.3" y="179.9">日期： 2015-07-24</text>
<text x="234.1" y="179.9">版本： V3</text>
<text x="188.4" y="184.9">作者：</text>
<text x="204.3" y="184.9">备注：</text>
</g>
<g font-size="1.8" fill="#ee0e22">
<text x="149.9" y="125.1">VCC</text>
<text x="157.6" y="124.1">8</text>
</g>
<g font-size="1.8" fill="#00f">
<text x="136.7" y="136.1">4</text>
<text x="141.9" y="137.1">GND</text>
</g>
<text font-size="1.8" fill="#17855c" x="144.7" y="132.1">24CXX</text>
</svg>
